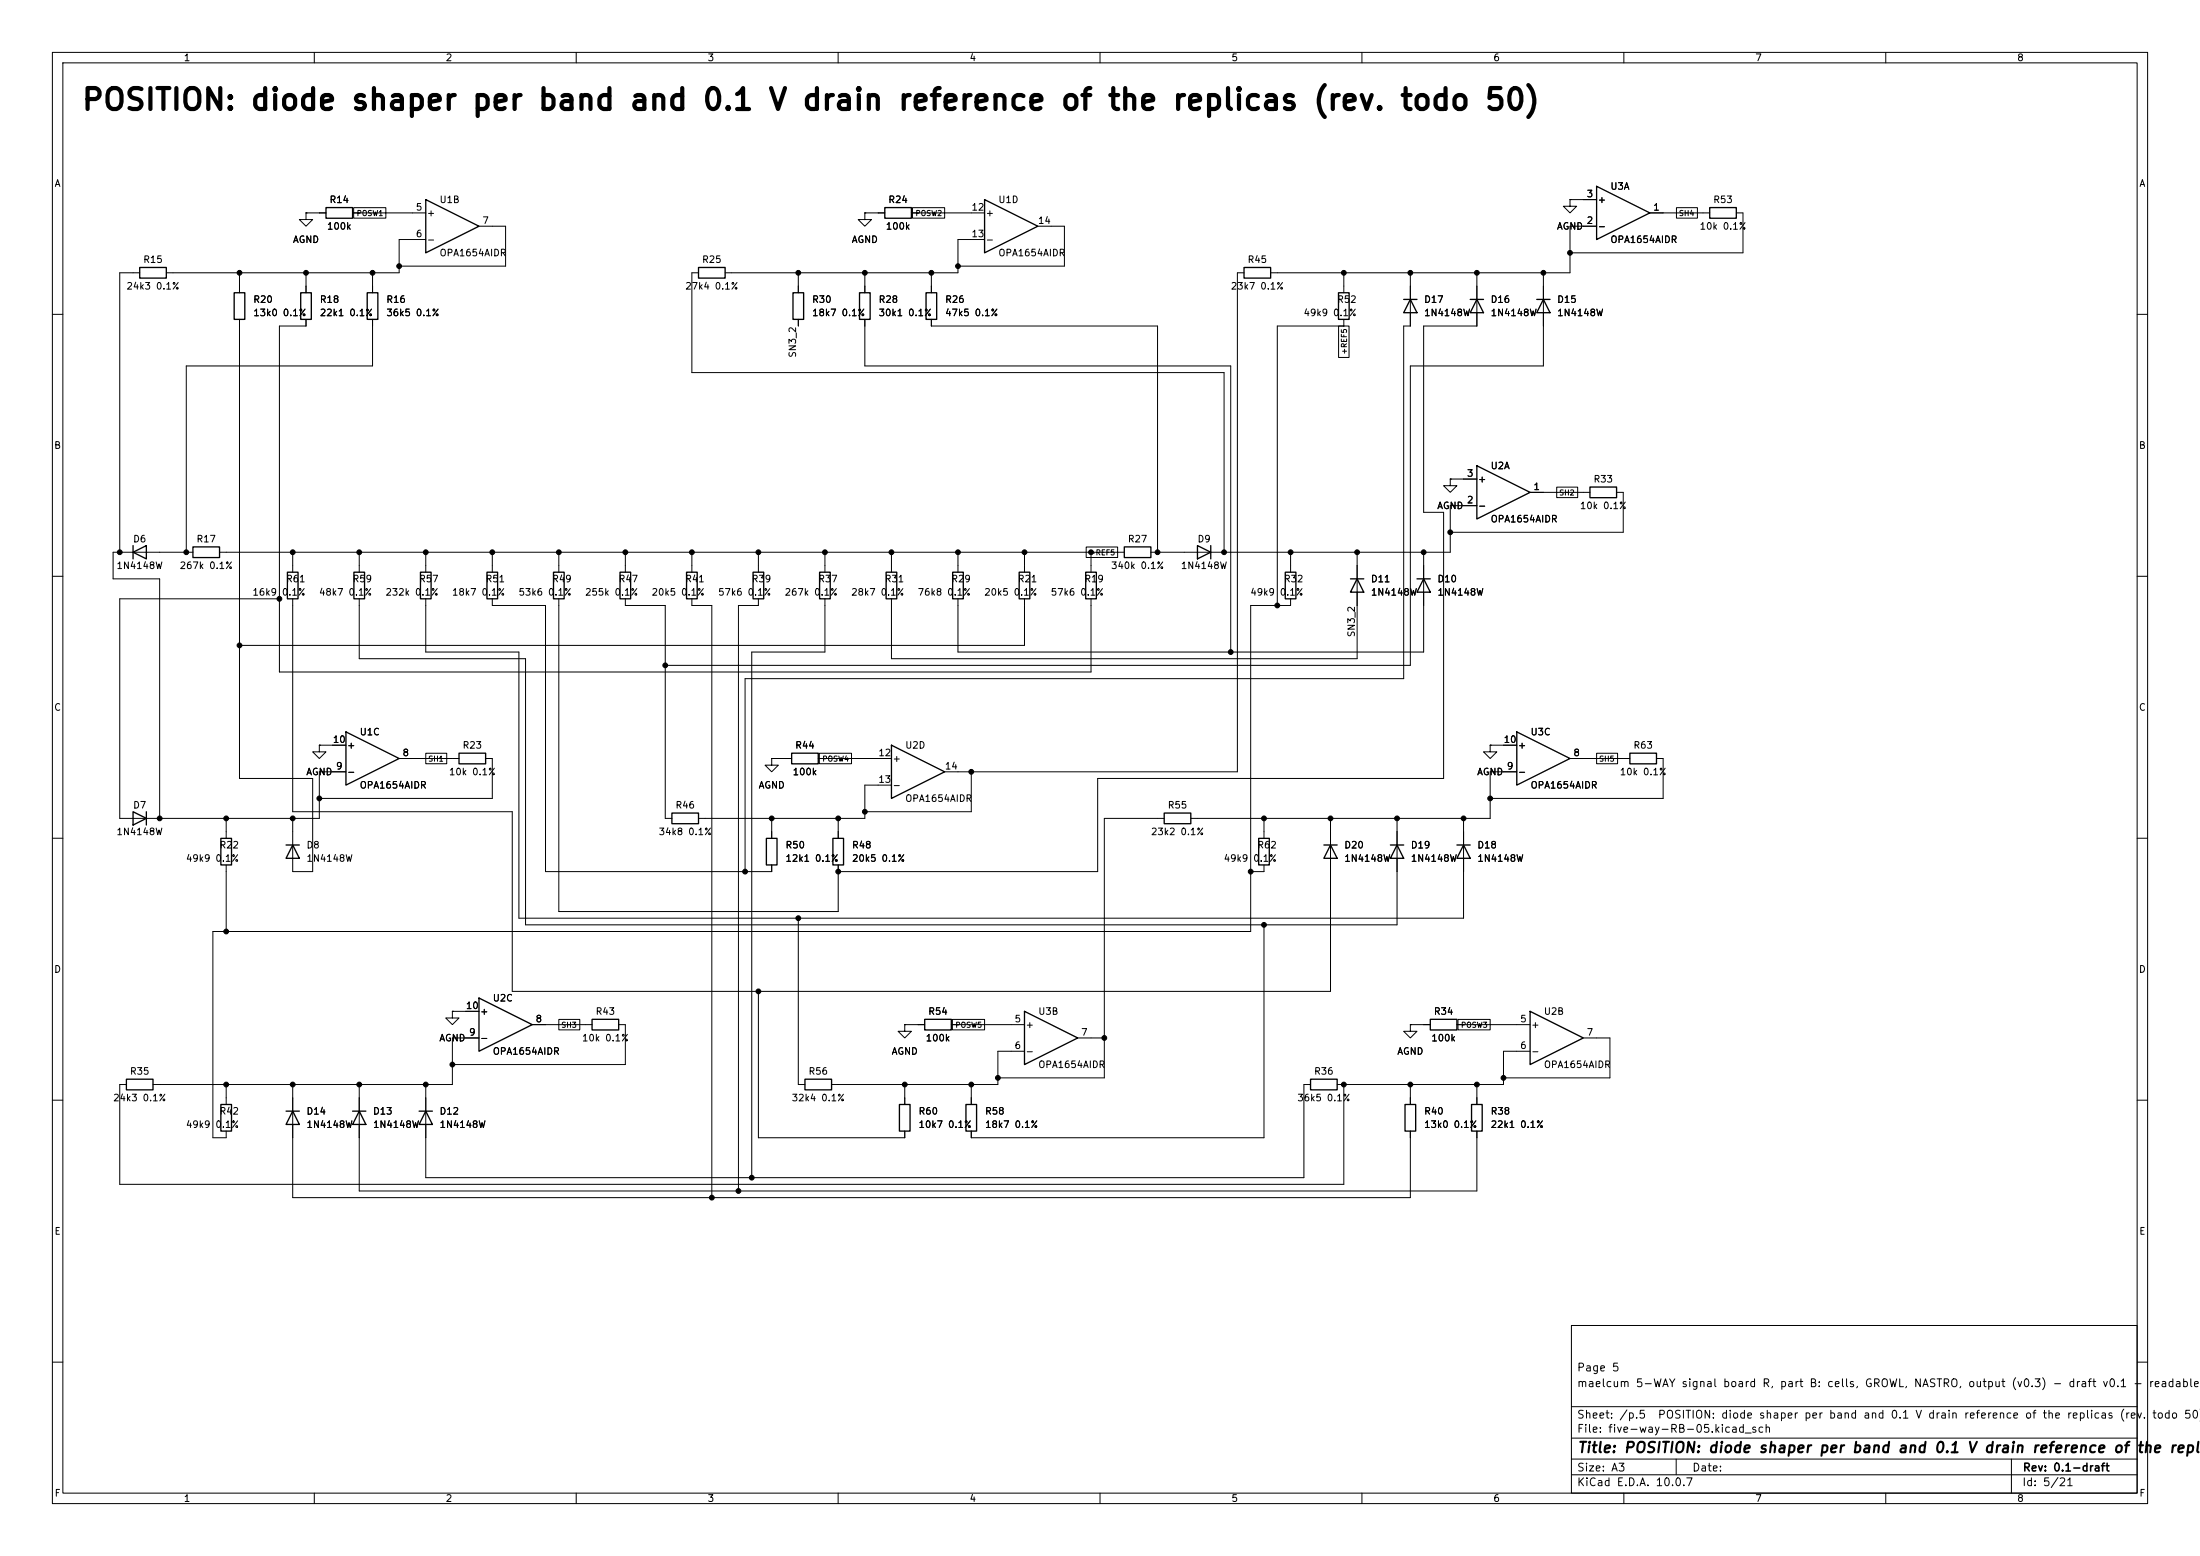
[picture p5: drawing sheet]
<svg xmlns="http://www.w3.org/2000/svg" width="420mm" height="297mm" viewBox="0 0 420 297" stroke-linecap="round" stroke-linejoin="round" font-family="sans-serif">
<g fill="none" stroke="#000" stroke-width=".19">
<path d="M10 10h400v277h-400zM12 12h396v273h-396zM60 10v2M110 10v2M160 10v2M210 10v2M260 10v2M310 10v2M360 10v2M67.5 39.6h6.2v2h-6.2zM174.2 39.6h6.1v2h-6.1zM299.7 38.1v1.3h1.3l-1.3 1.2-1.3-1.2h1.3"/>
<path d="M299.7 38.1h.1M299.7 38.1h5.1M320 39.6h4v2h-4zM26.7 52.1h-3.8v53.3M45.7 52.1v3.8M58.4 40.6v1.3h1.3l-1.3 1.3-1.3-1.3h1.3M58.4 40.6h.1M58.4 40.6h3.8M58.4 52.1v3.8M67.3 40.6h14M71.1 52.1v3.8M81.3 45.7h-5.1v6.4h-44.5"/>
<path d="M91.4 43.2h5.1v7.6h-20.3M133.3 52.1h-1.2v19h101.6v34.3M152.4 52.1v3.8M165.1 40.6v1.3h1.3l-1.3 1.3-1.3-1.3h1.3M165.1 40.6h.1M165.1 40.6h3.8M165.1 52.1v3.8M174 40.6h14M177.8 52.1v3.8M188 45.7h-5.1v6.4h-44.5M198.1 43.2h5.1v7.6h-20.3M237.5 52.1h-1.3v95.2h-55.9"/>
<path d="M256.5 52.1v3.8M269.2 52.1v10.1h-1.2v67.3h-125.8v36.9M281.9 52.1v10.1h-10.1v35.6h3.8v50.8h-66.1v17.8h-49.5M294.6 52.1v17.8h-25.4v57.1h-142.2M304.8 43.2h-5.1v8.9h-57.1M315 40.6h11.4M331.5 40.6h1.2v7.7h-33M10 60h2M45.7 61v87.6h14v17.8h-3.8v-10.2M58.4 61v1.2h-5.1v66.1h155v-14M71.1 61v8.9h-35.5v35.5M152.4 61v1.2"/>
<path d="M165.1 61v8.9h69.8v54.6M177.8 61v1.2h43.2v43.2M255.5 62.2h2v6h-2zM256.5 61v1.2M256.5 62.2h-12.7v53.4M408 60h2M276.9 91.4v1.3h1.2l-1.2 1.3-1.3-1.3h1.3M276.9 91.4h.1M276.9 91.4h5M281.9 96.5h-5v8.9h-57.2M292.1 94h11.4M297.2 93h4v2h-4z"/>
<path d="M308.6 94h1.3v7.6h-33M10 110h2M36.8 105.4h-15.2v5.1h8.9v45.7M41.9 105.4h172.7M53.3 114.3h-30.4v41.9h38.1v-8.9h5M55.9 105.4v3.8M55.9 114.3v40.6h41.9v34.3h156.2v-33M68.6 105.4v3.8M68.6 114.3v11.4h31.7v50.8h166.4v-20.3M81.3 105.4v3.8M81.3 114.3v10.2h17.8v50.8h180.3v-19.1M94 114.3v1.3h10.1v50.8h43.2v-1.3"/>
<path d="M94 105.4v3.8M106.7 105.4v3.8M106.7 114.3v59.7h53.3v-8.9M119.4 114.3v1.3h7.6v40.6h1.3M119.4 105.4v3.8M132.1 105.4v3.8M132.1 114.3v1.3h3.8v113M144.8 105.4v3.8M144.8 114.3v1.3h-3.8v111.7M157.5 105.4v3.8M157.5 114.3v10.2h-14v100.3M170.2 105.4v3.8"/>
<path d="M182.9 105.4v3.8M195.6 105.4v3.8M195.6 114.3v8.9h-149.9M207.4 104.4h6v2h-6zM208.3 105.4v3.8M246.4 114.3v1.3h-7.6v62.2h-198.2v39.4h2.6v-1.3M246.4 105.4v3.8M259.1 105.4v20.3h-88.9v-11.4M271.8 105.4v19.1h-88.9v-10.2M408 110h2M10 160h2M43.2 156.2v3.8"/>
<path d="M61 142.2v1.3h1.2l-1.2 1.3-1.3-1.3h1.3M61 142.2h.1M61 142.2h5M76.2 144.8h11.4M81.3 143.8h4v2h-4zM92.7 144.8h1.3v7.6h-33M147.3 144.8v1.3h1.3l-1.3 1.2-1.3-1.2h1.3M147.3 144.8h.1M147.3 144.8h3.8M147.3 156.2v3.8M156.2 144.8h14M156.4 143.8h6.2v2h-6.2z"/>
<path d="M160 156.2v3.8M170.2 149.9h-5.1v6.3h-31.8M185.4 147.3v7.6h-20.3M222.2 156.2h-11.4v49.5h-20.3M241.3 156.2v3.8M284.5 142.2v1.3h1.2l-1.2 1.3-1.3-1.3h1.3M284.5 142.2h.1M284.5 142.2h5.1M289.6 147.3h-5.1v8.9h-57.2M299.7 144.8h11.4M304.8 143.8h4v2h-4zM316.2 144.8h1.3v7.6h-33"/>
<path d="M408 160h2M43.2 165.1v12.7M152.4 175.3v31.7h1.3M241.3 176.5v40.7h-55.9v-1.3M241.3 165.1v1.3h-2.5M86.4 193v1.3h1.2l-1.2 1.3-1.3-1.3h1.3M86.4 193h.1M86.4 193h5M91.4 198.1h-5v8.9h-57.2M101.6 195.6h11.4M106.7 194.6h4v2h-4zM118.1 195.6h1.3v7.6h-33"/>
<path d="M144.8 189.2v28h27.9v-1.3M172.7 195.6v1.3h1.3l-1.3 1.2-1.3-1.2h1.3M172.7 195.6h.1M172.7 195.6h3.8M181.6 195.6h14M181.8 194.6h6.2v2h-6.2zM205.7 198.1h5.1M269.2 195.6v1.3h1.3l-1.3 1.2-1.2-1.2h1.2M269.2 195.6h.1M269.2 195.6h3.8M278.1 195.6h14M278.3 194.6h6.2v2h-6.2z"/>
<path d="M302.3 198.1h5v7.6h-20.3M10 210h2M24.1 207h-1.2v19.1h233.6v-19.1M43.2 207v3.8M55.9 207v21.6h213.3v-12.7M68.6 207v20.3h213.3v-11.4M81.3 207v17.8h167.6v-17.8h1.3M172.7 207v3.8M185.4 207v3.8M195.6 200.7h-5.1v6.3h-31.8M269.2 207v3.8M281.9 207v3.8"/>
<path d="M292.1 200.7h-5.1v6.3h-31.7M408 210h2M300 253h108v32h-108zM10 260h2M300 278.5h108M300 274.5h108M300 268.5h108M320 278.5v3M384 278.5v6.5M408 260h2M60 285v2M110 285v2"/>
<path d="M160 285v2M210 285v2M260 285v2M300 281.5h108M310 285v2M360 285v2"/>
</g>
<g fill="none" stroke="#000" stroke-width=".25">
<path d="M62.2 39.6h5.1v2.1h-5.1zM81.3 38.1l10.1 5.1-10.1 5.1zM168.9 39.6h5.1v2.1h-5.1zM188 38.1l10.1 5.1-10.1 5.1zM304.8 35.6l10.2 5-10.2 5.1zM326.4 39.6h5.1v2.1h-5.1zM26.7 51.1h5v2h-5zM44.7 55.9h2v5.1h-2zM57.4 55.9h2v5.1h-2zM70.1 55.9h2v5.1h-2zM133.3 51.1h5.1v2h-5.1zM151.4 55.9h2v5.1h-2z"/>
<path d="M164.1 55.9h2v5.1h-2zM176.8 55.9h2v5.1h-2zM237.5 51.1h5.1v2h-5.1zM255.5 55.9h2.1v5.1h-2.1zM268 57.2h2.5M269.2 57.2l1.3 2.5h-2.5zM280.7 57.2h2.5M281.9 57.2l1.3 2.5h-2.5zM293.4 57.2h2.5M294.6 57.2l1.3 2.5h-2.5zM281.9 88.9l10.2 5.1-10.2 5.1zM303.5 93h5.1v2h-5.1z"/>
<path d="M25.4 105.4l2.5-1.3v2.6zM25.4 104.1v2.6M36.8 104.4h5.1v2h-5.1zM54.9 109.2h2v5.1h-2zM67.6 109.2h2v5.1h-2zM80.3 109.2h2v5.1h-2zM93 109.2h2v5.1h-2zM105.7 109.2h2v5.1h-2zM118.4 109.2h2v5.1h-2zM131.1 109.2h2v5.1h-2zM143.8 109.2h2v5.1h-2zM156.5 109.2h2v5.1h-2z"/>
<path d="M169.2 109.2h2v5.1h-2zM181.9 109.2h2v5.1h-2zM194.6 109.2h2v5.1h-2zM207.3 109.2h2v5.1h-2zM214.6 104.4h5.1v2h-5.1zM228.6 104.1l2.5 1.3-2.5 1.3zM231.1 104.1v2.6M245.4 109.2h2v5.1h-2zM257.8 110.5h2.5M259.1 110.5l1.2 2.5h-2.5zM270.5 110.5h2.5M271.8 110.5l1.2 2.5h-2.5z"/>
<path d="M66 139.7l10.2 5.1-10.2 5.1zM289.6 139.7l10.1 5.1-10.1 5.1zM25.4 154.9l2.5 1.3-2.5 1.3zM27.9 154.9v2.6M87.6 143.8h5.1v2h-5.1zM128.3 155.2h5v2h-5zM151.1 143.8h5.1v2h-5.1zM170.2 142.2l10.1 5.1-10.1 5.1zM222.2 155.2h5.1v2h-5.1zM311.1 143.8h5.1v2h-5.1zM42.2 160h2v5.1h-2zM54.6 161.3h2.5"/>
<path d="M55.9 161.3l1.2 2.5h-2.5zM146.3 160h2v5.1h-2zM159 160h2v5.1h-2zM240.3 160h2v5.1h-2zM252.7 161.3h2.6M254 161.3l1.3 2.5h-2.6zM265.4 161.3h2.6M266.7 161.3l1.3 2.5h-2.6zM278.1 161.3h2.6M279.4 161.3l1.3 2.5h-2.6zM91.4 190.5l10.2 5.1-10.2 5.1zM113 194.6h5.1v2h-5.1z"/>
<path d="M176.5 194.6h5.1v2h-5.1zM195.6 193l10.1 5.1-10.1 5.1zM273 194.6h5.1v2h-5.1zM292.1 193l10.2 5.1-10.2 5.1zM24.1 206h5.1v2h-5.1zM42.2 210.8h2v5.1h-2zM54.6 212.1h2.5M55.9 212.1l1.2 2.5h-2.5zM67.3 212.1h2.5M68.6 212.1l1.2 2.5h-2.5zM80 212.1h2.5M81.3 212.1l1.2 2.5h-2.5z"/>
<path d="M153.7 206h5v2h-5zM171.7 210.8h2v5.1h-2zM184.4 210.8h2v5.1h-2zM250.2 206h5.1v2h-5.1zM268.2 210.8h2.1v5.1h-2.1zM280.9 210.8h2.1v5.1h-2.1z"/>
</g>
<g fill="#000" stroke="#000" stroke-width=".19">
<circle cx="45.7" cy="52.1" r=".46"/>
<circle cx="58.4" cy="52.1" r=".46"/>
<circle cx="71.1" cy="52.1" r=".46"/>
<circle cx="76.2" cy="50.8" r=".46"/>
<circle cx="152.4" cy="52.1" r=".46"/>
<circle cx="165.1" cy="52.1" r=".46"/>
<circle cx="177.8" cy="52.1" r=".46"/>
<circle cx="182.9" cy="50.8" r=".46"/>
<circle cx="256.5" cy="52.1" r=".46"/>
<circle cx="269.2" cy="52.1" r=".46"/>
<circle cx="281.9" cy="52.1" r=".46"/>
<circle cx="294.6" cy="52.1" r=".46"/>
<circle cx="299.7" cy="48.3" r=".46"/>
<circle cx="22.9" cy="105.4" r=".46"/>
<circle cx="35.6" cy="105.4" r=".46"/>
<circle cx="53.3" cy="114.3" r=".46"/>
<circle cx="55.9" cy="105.4" r=".46"/>
<circle cx="68.6" cy="105.4" r=".46"/>
<circle cx="81.3" cy="105.4" r=".46"/>
<circle cx="94" cy="105.4" r=".46"/>
<circle cx="106.7" cy="105.4" r=".46"/>
<circle cx="119.4" cy="105.4" r=".46"/>
<circle cx="132.1" cy="105.4" r=".46"/>
<circle cx="144.8" cy="105.4" r=".46"/>
<circle cx="157.5" cy="105.4" r=".46"/>
<circle cx="170.2" cy="105.4" r=".46"/>
<circle cx="182.9" cy="105.4" r=".46"/>
<circle cx="195.6" cy="105.4" r=".46"/>
<circle cx="208.3" cy="105.4" r=".46"/>
<circle cx="221" cy="105.4" r=".46"/>
<circle cx="233.7" cy="105.4" r=".46"/>
<circle cx="243.8" cy="115.6" r=".46"/>
<circle cx="246.4" cy="105.4" r=".46"/>
<circle cx="259.1" cy="105.4" r=".46"/>
<circle cx="271.8" cy="105.4" r=".46"/>
<circle cx="276.9" cy="101.6" r=".46"/>
<circle cx="45.7" cy="123.2" r=".46"/>
<circle cx="127" cy="127" r=".46"/>
<circle cx="234.9" cy="124.5" r=".46"/>
<circle cx="30.5" cy="156.2" r=".46"/>
<circle cx="43.2" cy="156.2" r=".46"/>
<circle cx="55.9" cy="156.2" r=".46"/>
<circle cx="61" cy="152.4" r=".46"/>
<circle cx="147.3" cy="156.2" r=".46"/>
<circle cx="160" cy="156.2" r=".46"/>
<circle cx="165.1" cy="154.9" r=".46"/>
<circle cx="185.4" cy="147.3" r=".46"/>
<circle cx="241.3" cy="156.2" r=".46"/>
<circle cx="254" cy="156.2" r=".46"/>
<circle cx="266.7" cy="156.2" r=".46"/>
<circle cx="279.4" cy="156.2" r=".46"/>
<circle cx="284.5" cy="152.4" r=".46"/>
<circle cx="43.2" cy="177.8" r=".46"/>
<circle cx="142.2" cy="166.4" r=".46"/>
<circle cx="152.4" cy="175.3" r=".46"/>
<circle cx="160" cy="166.4" r=".46"/>
<circle cx="238.8" cy="166.4" r=".46"/>
<circle cx="241.3" cy="176.5" r=".46"/>
<circle cx="144.8" cy="189.2" r=".46"/>
<circle cx="210.8" cy="198.1" r=".46"/>
<circle cx="43.2" cy="207" r=".46"/>
<circle cx="55.9" cy="207" r=".46"/>
<circle cx="68.6" cy="207" r=".46"/>
<circle cx="81.3" cy="207" r=".46"/>
<circle cx="86.4" cy="203.2" r=".46"/>
<circle cx="172.7" cy="207" r=".46"/>
<circle cx="185.4" cy="207" r=".46"/>
<circle cx="190.5" cy="205.7" r=".46"/>
<circle cx="256.5" cy="207" r=".46"/>
<circle cx="269.2" cy="207" r=".46"/>
<circle cx="281.9" cy="207" r=".46"/>
<circle cx="287" cy="205.7" r=".46"/>
<circle cx="135.9" cy="228.6" r=".46"/>
<circle cx="141" cy="227.3" r=".46"/>
<circle cx="143.5" cy="224.8" r=".46"/>
</g>
<text font-size="4" x="15.4" y="22">POSITION: diode shaper per band and 0.1 V drain reference of the replicas (rev. todo 50)</text>
<text font-size="2" x="301" y="277.8">Title: POSITION: diode shaper per band and 0.1 V drain reference of the replic</text>
<g font-size="1.5">
<text x="300.9" y="262.1">Page 5</text>
<text x="300.9" y="265.1">maelcum 5-WAY signal board R, part B: cells, GROWL, NASTRO, output (v0.3) - draft v0.1 -</text>
<text x="410.1" y="265.1">readable s</text>
<text x="300.9" y="273.8">File: five-way-RB-05.kicad_sch</text>
<text x="300.9" y="271.1">Sheet: /p.5</text>
<text x="316.4" y="271.1">POSITION: diode shaper per band and 0.1 V drain reference of the replicas (rev.</text>
<text x="410.7" y="271.1">todo 50)/</text>
<text x="300.9" y="281.2">Size: A3</text>
<text x="322.9" y="281.2">Date:</text>
<text x="386" y="281.2">Rev: 0.1-draft</text>
<text x="300.9" y="284">KiCad E.D.A. 10.0.7</text>
<text x="385.9" y="284">Id: 5/21</text>
</g>
<g font-size="1.3">
<text x="35" y="12">1</text>
<text x="85" y="12">2</text>
<text x="135" y="12">3</text>
<text x="185" y="12">4</text>
<text x="235" y="12">5</text>
<text x="285" y="12">6</text>
<text x="335" y="12">7</text>
<text x="385" y="12">8</text>
<text x="10.3" y="36">A</text>
<text x="408.3" y="36">A</text>
<text x="62.8" y="39.1">R14</text>
<text x="79.3" y="40.5">5</text>
<text x="81.4" y="41.6">+</text>
<text x="83.8" y="39.1">U1B</text>
<text x="169.5" y="39.1">R24</text>
<text x="185.4" y="40.5">12</text>
<text x="188.1" y="41.6">+</text>
<text x="190.5" y="39.1">U1D</text>
<text x="302.8" y="38">3</text>
<text x="304.9" y="39.1">+</text>
<text x="307.3" y="36.5">U3A</text>
<text x="315.5" y="40.5">1</text>
<text x="327" y="39.1">R53</text>
<text x="55.8" y="46.7">AGND</text>
<text x="62.3" y="44.1">100k</text>
<text x="79.3" y="45.6">6</text>
<text x="81.4" y="46.7">-</text>
<text x="92" y="43">7</text>
<text x="162.5" y="46.7">AGND</text>
<text x="169" y="44.1">100k</text>
<text x="185.4" y="45.6">13</text>
<text x="188.1" y="46.7">-</text>
<text x="198.1" y="43">14</text>
<text x="297.1" y="44.1">AGND</text>
<text x="302.8" y="43">2</text>
<text x="304.9" y="44.1">-</text>
<text x="307.3" y="46.7">OPA1654AIDR</text>
<text x="324.4" y="44.1">10k 0.1%</text>
<text x="27.2" y="50.5">R15</text>
<text x="83.8" y="49.2">OPA1654AIDR</text>
<text x="133.9" y="50.5">R25</text>
<text x="190.5" y="49.2">OPA1654AIDR</text>
<text x="238.1" y="50.5">R45</text>
<text x="24" y="55.6">24k3 0.1%</text>
<text x="48.2" y="58.1">R20</text>
<text x="60.9" y="58.1">R18</text>
<text x="73.6" y="58.1">R16</text>
<text x="130.7" y="55.6">27k4 0.1%</text>
<text x="154.9" y="58.1">R30</text>
<text x="167.6" y="58.1">R28</text>
<text x="180.3" y="58.1">R26</text>
<text x="234.9" y="55.6">23k7 0.1%</text>
<text x="255.2" y="58.1">R52</text>
<text x="271.8" y="58.1">D17</text>
<text x="284.5" y="58.1">D16</text>
<text x="297.2" y="58.1">D15</text>
<text x="48.2" y="60.7">13k0 0.1%</text>
<text x="60.9" y="60.7">22k1 0.1%</text>
<text x="73.6" y="60.7">36k5 0.1%</text>
<text x="154.9" y="60.7">18k7 0.1%</text>
<text x="167.6" y="60.7">30k1 0.1%</text>
<text x="180.3" y="60.7">47k5 0.1%</text>
<text x="248.7" y="60.7">49k9 0.1%</text>
<text x="271.8" y="60.7">1N4148W</text>
<text x="284.5" y="60.7">1N4148W</text>
<text x="297.2" y="60.7">1N4148W</text>
<text x="152.3" y="68.4" transform="rotate(-90 152.3 68.4)">SN3_2</text>
<text x="10.2" y="86">B</text>
<text x="284.5" y="89.9">U2A</text>
<text x="408.2" y="86">B</text>
<text x="279.9" y="91.3">3</text>
<text x="282" y="92.4">+</text>
<text x="292.6" y="93.8">1</text>
<text x="304.1" y="92.4">R33</text>
<text x="274.3" y="97.5">AGND</text>
<text x="279.9" y="96.4">2</text>
<text x="282" y="97.5">-</text>
<text x="284.5" y="100">OPA1654AIDR</text>
<text x="301.5" y="97.5">10k 0.1%</text>
<text x="25.3" y="103.8">D6</text>
<text x="37.4" y="103.8">R17</text>
<text x="215.2" y="103.8">R27</text>
<text x="228.5" y="103.8">D9</text>
<text x="22.1" y="108.9">1N4148W</text>
<text x="34.2" y="108.9">267k 0.1%</text>
<text x="48.1" y="114">16k9</text>
<text x="53.7" y="114">0.1%</text>
<text x="54.5" y="111.5">R61</text>
<text x="60.8" y="114">48k7 0.1%</text>
<text x="67.2" y="111.5">R59</text>
<text x="73.5" y="114">232k 0.1%</text>
<text x="79.9" y="111.5">R57</text>
<text x="86.2" y="114">18k7 0.1%</text>
<text x="92.6" y="111.5">R51</text>
<text x="98.9" y="114">53k6 0.1%</text>
<text x="105.3" y="111.5">R49</text>
<text x="111.6" y="114">255k 0.1%</text>
<text x="118" y="111.5">R47</text>
<text x="124.3" y="114">20k5 0.1%</text>
<text x="130.7" y="111.5">R41</text>
<text x="137" y="114">57k6 0.1%</text>
<text x="143.4" y="111.5">R39</text>
<text x="149.7" y="114">267k 0.1%</text>
<text x="156.1" y="111.5">R37</text>
<text x="162.4" y="114">28k7 0.1%</text>
<text x="168.8" y="111.5">R31</text>
<text x="175.1" y="114">76k8 0.1%</text>
<text x="181.5" y="111.5">R29</text>
<text x="187.8" y="114">20k5 0.1%</text>
<text x="194.2" y="111.5">R21</text>
<text x="200.5" y="114">57k6 0.1%</text>
<text x="206.9" y="111.5">R19</text>
<text x="212" y="108.9">340k 0.1%</text>
<text x="225.3" y="108.9">1N4148W</text>
<text x="238.6" y="114">49k9</text>
<text x="244.2" y="114">0.1%</text>
<text x="245" y="111.5">R32</text>
<text x="261.6" y="111.5">D11</text>
<text x="261.6" y="114">1N4148W</text>
<text x="274.3" y="111.5">D10</text>
<text x="274.3" y="114">1N4148W</text>
<text x="259" y="121.7" transform="rotate(-90 259 121.7)">SN3_2</text>
<text x="10.2" y="136">C</text>
<text x="408.2" y="136">C</text>
<text x="63.4" y="142.1">10</text>
<text x="66.1" y="143.2">+</text>
<text x="68.6" y="140.7">U1C</text>
<text x="88.2" y="143.2">R23</text>
<text x="151.7" y="143.2">R44</text>
<text x="172.7" y="143.2">U2D</text>
<text x="287" y="142.1">10</text>
<text x="289.7" y="143.2">+</text>
<text x="292.1" y="140.7">U3C</text>
<text x="311.7" y="143.2">R63</text>
<text x="58.4" y="148.3">AGND</text>
<text x="64" y="147.2">9</text>
<text x="66.1" y="148.3">-</text>
<text x="76.7" y="144.6">8</text>
<text x="85.6" y="148.3">10k 0.1%</text>
<text x="151.2" y="148.3">100k</text>
<text x="167.6" y="144.6">12</text>
<text x="167.6" y="149.7">13</text>
<text x="170.3" y="145.7">+</text>
<text x="180.3" y="147.2">14</text>
<text x="281.9" y="148.3">AGND</text>
<text x="287.6" y="147.2">9</text>
<text x="289.7" y="148.3">-</text>
<text x="300.3" y="144.6">8</text>
<text x="309.1" y="148.3">10k 0.1%</text>
<text x="25.3" y="154.6">D7</text>
<text x="68.6" y="150.8">OPA1654AIDR</text>
<text x="128.8" y="154.6">R46</text>
<text x="144.7" y="150.8">AGND</text>
<text x="170.3" y="150.8">-</text>
<text x="172.7" y="153.4">OPA1654AIDR</text>
<text x="222.8" y="154.6">R55</text>
<text x="292.1" y="150.8">OPA1654AIDR</text>
<text x="22.1" y="159.7">1N4148W</text>
<text x="125.6" y="159.7">34k8 0.1%</text>
<text x="219.6" y="159.7">23k2 0.1%</text>
<text x="35.4" y="164.8">49k9 0.1%</text>
<text x="41.8" y="162.3">R22</text>
<text x="58.4" y="162.3">D8</text>
<text x="58.4" y="164.8">1N4148W</text>
<text x="149.8" y="162.3">R50</text>
<text x="149.8" y="164.8">12k1 0.1%</text>
<text x="162.5" y="162.3">R48</text>
<text x="162.5" y="164.8">20k5 0.1%</text>
<text x="233.5" y="164.8">49k9</text>
<text x="239.1" y="164.8">0.1%</text>
<text x="239.9" y="162.3">R62</text>
<text x="256.5" y="162.3">D20</text>
<text x="256.5" y="164.8">1N4148W</text>
<text x="269.2" y="162.3">D19</text>
<text x="269.2" y="164.8">1N4148W</text>
<text x="281.9" y="162.3">D18</text>
<text x="281.9" y="164.8">1N4148W</text>
<text x="10.2" y="186">D</text>
<text x="408.2" y="186">D</text>
<text x="94" y="191.5">U2C</text>
<text x="88.8" y="192.9">10</text>
<text x="89.4" y="198">9</text>
<text x="91.5" y="194">+</text>
<text x="102.1" y="195.4">8</text>
<text x="113.6" y="194">R43</text>
<text x="177.1" y="194">R54</text>
<text x="193.6" y="195.4">5</text>
<text x="195.7" y="196.5">+</text>
<text x="198.1" y="194">U3B</text>
<text x="206.3" y="198">7</text>
<text x="273.6" y="194">R34</text>
<text x="290.1" y="195.4">5</text>
<text x="292.2" y="196.5">+</text>
<text x="294.6" y="194">U2B</text>
<text x="302.8" y="198">7</text>
<text x="83.8" y="199.1">AGND</text>
<text x="91.5" y="199.1">-</text>
<text x="94" y="201.6">OPA1654AIDR</text>
<text x="111" y="199.1">10k 0.1%</text>
<text x="170.1" y="201.6">AGND</text>
<text x="176.6" y="199.1">100k</text>
<text x="193.6" y="200.5">6</text>
<text x="195.7" y="201.6">-</text>
<text x="266.6" y="201.6">AGND</text>
<text x="273.1" y="199.1">100k</text>
<text x="290.1" y="200.5">6</text>
<text x="292.2" y="201.6">-</text>
<text x="24.7" y="205.4">R35</text>
<text x="154.2" y="205.4">R56</text>
<text x="198.1" y="204.2">OPA1654AIDR</text>
<text x="250.8" y="205.4">R36</text>
<text x="294.6" y="204.2">OPA1654AIDR</text>
<text x="21.5" y="210.5">24k3 0.1%</text>
<text x="35.4" y="215.6">49k9</text>
<text x="41" y="215.6">0.1%</text>
<text x="41.8" y="213.1">R42</text>
<text x="58.4" y="213.1">D14</text>
<text x="58.4" y="215.6">1N4148W</text>
<text x="71.1" y="213.1">D13</text>
<text x="71.1" y="215.6">1N4148W</text>
<text x="83.8" y="213.1">D12</text>
<text x="83.8" y="215.6">1N4148W</text>
<text x="151" y="210.5">32k4 0.1%</text>
<text x="175.2" y="213.1">R60</text>
<text x="175.2" y="215.6">10k7 0.1%</text>
<text x="187.9" y="213.1">R58</text>
<text x="187.9" y="215.6">18k7 0.1%</text>
<text x="247.6" y="210.5">36k5 0.1%</text>
<text x="271.8" y="213.1">R40</text>
<text x="271.8" y="215.6">13k0 0.1%</text>
<text x="284.5" y="213.1">R38</text>
<text x="284.5" y="215.6">22k1 0.1%</text>
<text x="10.3" y="236">E</text>
<text x="408.3" y="236">E</text>
<text x="10.3" y="286">F</text>
<text x="35" y="287">1</text>
<text x="85" y="287">2</text>
<text x="135" y="287">3</text>
<text x="185" y="287">4</text>
<text x="235" y="287">5</text>
<text x="285" y="287">6</text>
<text x="335" y="287">7</text>
<text x="385" y="287">8</text>
<text x="408.3" y="286">F</text>
</g>
<g font-size="1">
<text x="68" y="41.5">POSW1</text>
<text x="174.7" y="41.5">POSW2</text>
<text x="320.4" y="41.5">SH4</text>
<text x="257.4" y="67.8" transform="rotate(-90 257.4 67.8)">+REF5</text>
<text x="297.6" y="94.8">SH2</text>
<text x="207.8" y="106.2">-REF5</text>
<text x="81.7" y="145.6">SH1</text>
<text x="156.9" y="145.6">POSW4</text>
<text x="305.2" y="145.6">SH5</text>
<text x="107.1" y="196.4">SH3</text>
<text x="182.3" y="196.4">POSW5</text>
<text x="278.8" y="196.4">POSW3</text>
</g>
</svg>
